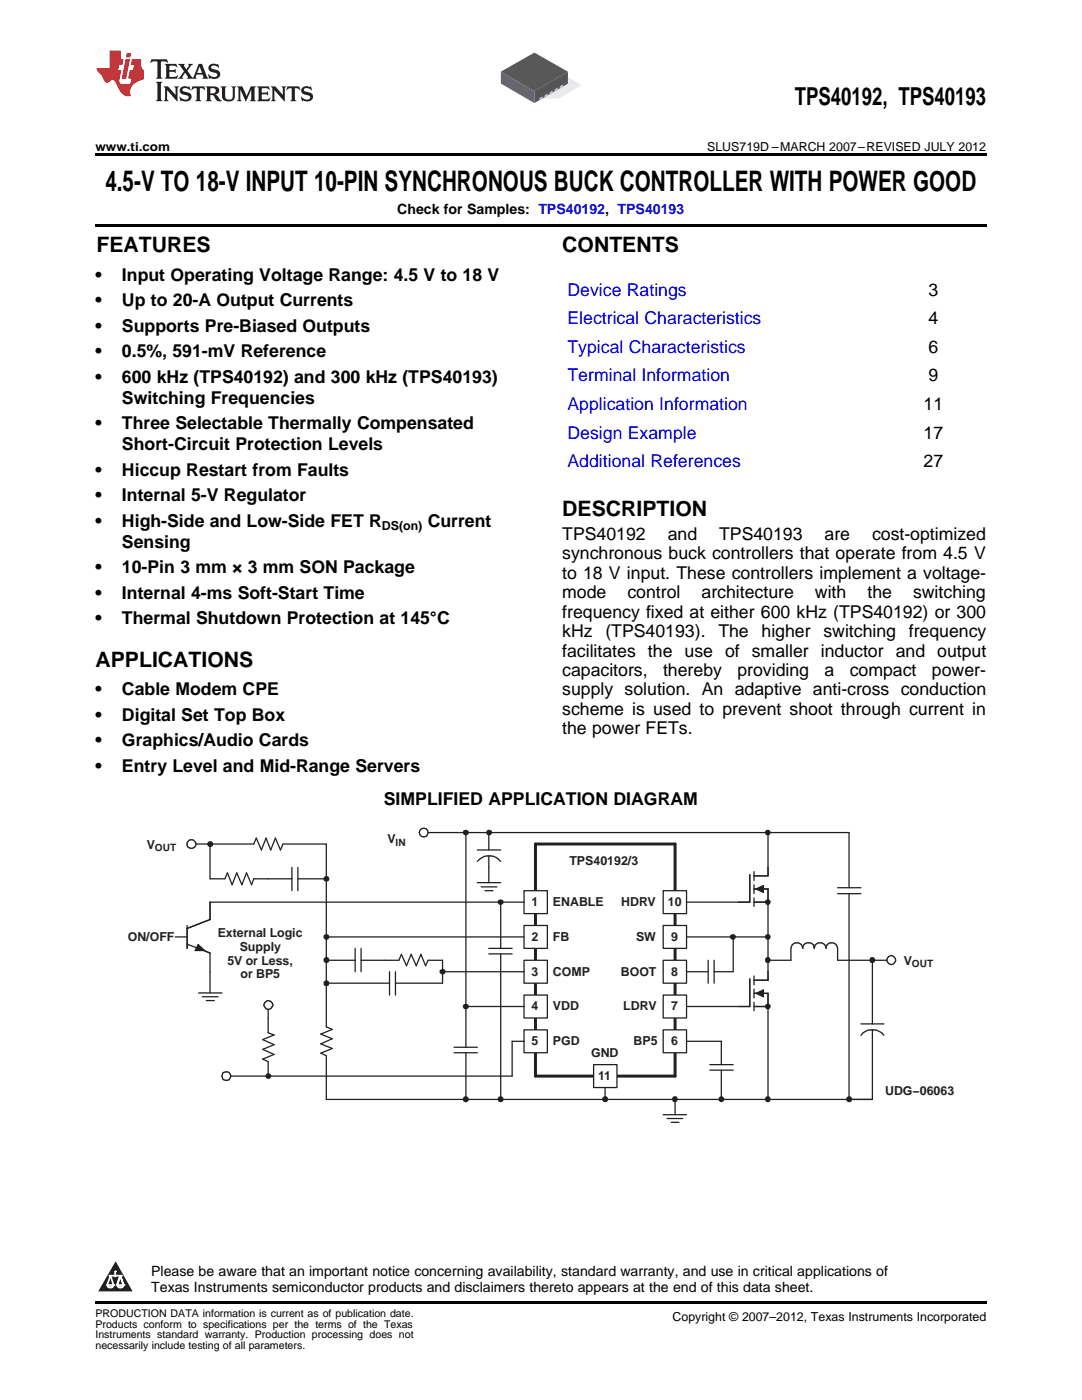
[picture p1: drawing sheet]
<svg xmlns="http://www.w3.org/2000/svg" width="216mm" height="279mm" viewBox="0 0 216 279" stroke-linecap="round" stroke-linejoin="round" font-family="sans-serif">
<path d="M23.1 251.7l3.4 6h-6.9z" fill="#231f20"/>
<path d="M21.4 256.5h1.2l-.3 .5h-.3a.55 .55 0 0 1-.6-.5z" fill-rule="evenodd" fill="#fff"/>
<path d="M21.4 256.5h1.2l-.3 .5h-.3a.55 .55 0 0 1-.6-.5z" fill="none" stroke="#231f20" stroke-width=".34"/>
<path d="M21.4 256.5h1.2l-.3 .5h-.5z" fill="none" stroke="#fff" stroke-width=".34"/>
<path d="M23 254.7h.1" fill="none" stroke="#fff" stroke-width=".34"/>
<path d="M23 253.7v1z" fill="#fff"/>
<path d="M23 253.7v1z" fill="none" stroke="#fff" stroke-width=".34"/>
<circle cx="23" cy="253.7" r=".17" fill="#fff"/>
<path d="M21.9 254.6h.1" fill="none" stroke="#fff" stroke-width=".34"/>
<path d="M21.9 254.6h2.3z" fill="#fff"/>
<path d="M21.9 254.6h2.3z" fill="none" stroke="#fff" stroke-width=".34"/>
<circle cx="24.2" cy="254.6" r=".17" fill="#fff"/>
<path d="M23.3 256.5h.1" fill="none" stroke="#fff" stroke-width=".34"/>
<path d="M24 254.6l-.7 1.9z" fill="#fff"/>
<path d="M24 254.6l-.7 1.9z" fill="none" stroke="#fff" stroke-width=".34"/>
<path d="M24 254.6l.7 1.9z" fill="#fff"/>
<path d="M24 254.6l.7 1.9z" fill="none" stroke="#fff" stroke-width=".34"/>
<path d="M24.6 256.5h.1" fill="none" stroke="#fff" stroke-width=".34"/>
<circle cx="21.4" cy="256.5" r=".17" fill="#fff"/>
<path d="M22.1 254.6l-.7 1.9z" fill="#fff"/>
<path d="M22.1 254.6l-.7 1.9z" fill="none" stroke="#fff" stroke-width=".34"/>
<path d="M22.1 254.6l.5 1.9z" fill="#fff"/>
<path d="M22.1 254.6l.5 1.9z" fill="none" stroke="#fff" stroke-width=".34"/>
<circle cx="22.6" cy="256.5" r=".17" fill="#fff"/>
<path d="M23.4 256.5h1.3a.65 .65 0 0 1-.7 .5 .65 .65 0 0 1-.6-.5z" fill-rule="evenodd" fill="#fff"/>
<path d="M23.4 256.5h1.3a.65 .65 0 0 1-.7 .5 .65 .65 0 0 1-.6-.5z" fill="none" stroke="#231f20" stroke-width=".34"/>
<path d="M23.4 256.5h1.3l-.4 .5h-.6z" fill="none" stroke="#fff" stroke-width=".34"/>
<path d="M23.3 256.5h.1" fill="none" stroke="#fff" stroke-width=".34"/>
<circle cx="24.7" cy="256.5" r=".17" fill="#fff"/>
<path d="M106.8 168.4h27.9v46.4h-27.9z" fill="none" stroke="#231f20" stroke-width=".59"/>
<path d="M104.6 177.8h4.6v4.5h-4.6z" fill="#fff"/>
<path d="M104.6 177.8h4.6v4.5h-4.6z" fill="none" stroke="#231f20" stroke-width=".25"/>
<path d="M104.6 184.7h4.6v4.6h-4.6z" fill="#fff"/>
<path d="M104.6 184.7h4.6v4.6h-4.6z" fill="none" stroke="#231f20" stroke-width=".25"/>
<path d="M104.6 191.6h4.6v4.6h-4.6z" fill="#fff"/>
<path d="M104.6 191.6h4.6v4.6h-4.6z" fill="none" stroke="#231f20" stroke-width=".25"/>
<path d="M104.6 198.6h4.6v4.6h-4.6z" fill="#fff"/>
<path d="M104.6 198.6h4.6v4.6h-4.6z" fill="none" stroke="#231f20" stroke-width=".25"/>
<path d="M132.3 177.8h4.7v4.5h-4.7z" fill="#fff"/>
<path d="M132.3 177.8h4.7v4.5h-4.7z" fill="none" stroke="#231f20" stroke-width=".25"/>
<path d="M132.3 184.7h4.7v4.6h-4.7z" fill="#fff"/>
<path d="M132.3 184.7h4.7v4.6h-4.7z" fill="none" stroke="#231f20" stroke-width=".25"/>
<path d="M132.3 191.6h4.7v4.6h-4.7z" fill="#fff"/>
<path d="M132.3 191.6h4.7v4.6h-4.7z" fill="none" stroke="#231f20" stroke-width=".25"/>
<path d="M132.3 198.6h4.7v4.6h-4.7z" fill="#fff"/>
<path d="M132.3 198.6h4.7v4.6h-4.7z" fill="none" stroke="#231f20" stroke-width=".25"/>
<path d="M104.6 205.5h4.6v4.6h-4.6z" fill="#fff"/>
<path d="M104.6 205.5h4.6v4.6h-4.6z" fill="none" stroke="#231f20" stroke-width=".25"/>
<path d="M132.3 205.5h4.7v4.6h-4.7z" fill="#fff"/>
<path d="M132.3 205.5h4.7v4.6h-4.7z" fill="none" stroke="#231f20" stroke-width=".25"/>
<path d="M118.4 212.5h4.7v4.5h-4.7z" fill="#fff"/>
<path d="M65.1 196.2h12.6M76.7 191.6h2.9l.5-1.1 1 2.2 .9-2.2 1.1 2.2 .9-2.2 .9 2.2 .5-1.1h2.9M77.7 193.9v4.7M78.9 193.9v4.7M78.9 196.2h9.4M118.4 212.5h4.7v4.5h-4.7z" fill="none" stroke="#231f20" stroke-width=".25"/>
<path d="M64.9 195.9l.4-.1 .3 .4-.2 .4h-.5a.51 .51 0 0 1 0-.7z" fill-rule="evenodd" fill="#231f20"/>
<path d="M95.3 169.6h4.6M95.3 171.9a2.99 2.99 0 0 1 4.6 0M95.3 176.1h4.6M96 177h3.1M96.8 177.8h1.6M97.5 166.2v3.4M97.5 170.8v5.3M64.9 195.9l.4-.1 .3 .4-.2 .4h-.5a.51 .51 0 0 1 0-.7z" fill="none" stroke="#231f20" stroke-width=".25"/>
<path d="M97.2 165.9l.5-.2 .3 .2v.4a.52 .52 0 0 1-.7 .2l-.2-.3z" fill-rule="evenodd" fill="#231f20"/>
<path d="M97.2 165.9l.5-.2 .3 .2v.4a.52 .52 0 0 1-.7 .2l-.2-.3z" fill="none" stroke="#231f20" stroke-width=".25"/>
<path d="M99.6 179.7l.4-.1 .3 .2v.4a.52 .52 0 0 1-.7 .2l-.2-.4z" fill-rule="evenodd" fill="#231f20"/>
<path d="M99.6 179.7l.4-.1 .3 .2v.4a.52 .52 0 0 1-.7 .2l-.2-.4zM99.9 180h4.7" fill="none" stroke="#231f20" stroke-width=".25"/>
<circle cx="65.2" cy="191.6" r=".48" fill="#231f20"/>
<g fill="none" stroke="#231f20" stroke-width=".25">
<path d="M97.5 190.4h4.7M97.5 189.3h4.7M99.9 180v9.3M99.9 190.4v29"/>
<circle cx="65.2" cy="191.6" r=".48"/>
</g>
<path d="M99.6 219a.52 .52 0 0 1 .7 .2v.4a.52 .52 0 0 1-.7 .2l-.2-.4z" fill-rule="evenodd" fill="#231f20"/>
<path d="M99.6 219a.52 .52 0 0 1 .7 .2v.4a.52 .52 0 0 1-.7 .2l-.2-.4z" fill="none" stroke="#231f20" stroke-width=".25"/>
<circle cx="120.8" cy="219.4" r=".48" fill="#231f20"/>
<circle cx="120.8" cy="219.4" r=".48" fill="none" stroke="#231f20" stroke-width=".25"/>
<circle cx="134.7" cy="219.4" r=".48" fill="#231f20"/>
<g fill="none" stroke="#231f20" stroke-width=".25">
<path d="M90.6 210.1h4.7M90.6 209h4.7M93 200.9v8.1M93 210.1v9.3M99.9 219.4h34.8M120.7 217v2.4"/>
<circle cx="134.7" cy="219.4" r=".48"/>
</g>
<path d="M92.6 200.5l.4-.1 .4 .2v.4a.52 .52 0 0 1-.8 .2l-.1-.3z" fill-rule="evenodd" fill="#231f20"/>
<path d="M92.6 200.5l.4-.1 .4 .2v.4a.52 .52 0 0 1-.8 .2l-.1-.3z" fill="none" stroke="#231f20" stroke-width=".25"/>
<path d="M92.5 165.9l.5-.2 .4 .2v.4a.52 .52 0 0 1-.8 .2l-.1-.3z" fill-rule="evenodd" fill="#231f20"/>
<path d="M92.5 165.9l.5-.2 .4 .2v.4a.52 .52 0 0 1-.8 .2l-.1-.3zM93 166.2v34.7" fill="none" stroke="#231f20" stroke-width=".25"/>
<path d="M87.9 193.7l.3-.2 .4 .1 .1 .5a.47 .47 0 0 1-.6 .2 .47 .47 0 0 1-.2-.6z" fill-rule="evenodd" fill="#231f20"/>
<path d="M93 166.2h4.5M65.1 191.6h5.8M70.9 189.3v4.6M72.1 189.3v4.6M72.1 191.6h4.6M87.9 193.7l.3-.2 .4 .1 .1 .5a.47 .47 0 0 1-.6 .2 .47 .47 0 0 1-.2-.6zM88.3 193.9h16.3M88.3 191.6v4.6" fill="none" stroke="#231f20" stroke-width=".25"/>
<path d="M39.5 188.5l1.3 1.2h-1.9z" fill="#231f20"/>
<path d="M35 187h2.3M37.3 184.7v4.6M37.3 188.4l4.6 1.8M39.5 188.5l1.3 1.2h-1.9zM39.6 198.2h4.7M40.4 198.9h3.1M40.6 189.6l1.3 .6M41.1 199.7h1.7M41.9 190.2v8M65.1 191.6v13.3l1.2 .5-2.3 1 2.3 .9-2.3 1 2.3 1-2.3 .9 1.1 .5v8.7h27.9M99.9 180h-58v3.5l-4.6 1.8" fill="none" stroke="#231f20" stroke-width=".25"/>
<path d="M92.6 219a.52 .52 0 0 1 .8 .2v.4a.52 .52 0 0 1-.8 .2l-.1-.4z" fill-rule="evenodd" fill="#231f20"/>
<path d="M92.6 219a.52 .52 0 0 1 .8 .2v.4a.52 .52 0 0 1-.8 .2l-.1-.4zM93 219.4h6.9M104.6 207.8h-2.4v7h-48.7M143.9 219.4h9.3" fill="none" stroke="#231f20" stroke-width=".25"/>
<circle cx="45.2" cy="214.8" r=".89" fill="#fff"/>
<g fill="none" stroke="#231f20" stroke-width=".25">
<path d="M46.1 214.8h7.4"/>
<circle cx="45.2" cy="214.8" r=".89"/>
</g>
<path d="M53.2 214.5l.2-.2a.46 .46 0 0 1 .6 .5l-.2 .3-.4 .1-.3-.4z" fill-rule="evenodd" fill="#231f20"/>
<path d="M53.2 214.5l.2-.2a.46 .46 0 0 1 .6 .5l-.2 .3-.4 .1-.3-.4zM53.5 203.2v2.9l1.2 .4-2.3 1 2.3 1-2.3 .9 2.3 1-2.3 1 1.1 .5v2.9" fill="none" stroke="#231f20" stroke-width=".25"/>
<circle cx="53.6" cy="200.6" r=".87" fill="#fff"/>
<g fill="none" stroke="#231f20" stroke-width=".25">
<path d="M53.5 201.5v1.7M93 200.9h11.6"/>
<circle cx="53.5" cy="200.6" r=".86"/>
</g>
<circle cx="38.2" cy="168.4" r=".86" fill="#fff"/>
<g fill="none" stroke="#231f20" stroke-width=".25">
<path d="M39.1 168.4h11.5l.5-1.1 1.1 2.3 .9-2.3 .9 2.3 .9-2.3 1.1 2.3 .5-1.2h8.6M41.9 175.4h3l.5-1.2 .9 2.4 .9-2.4 1.1 2.4 .9-2.4 1 2.4 .4-1.2h7.7M58.3 173.1v4.7M59.4 175.4h5.7M59.4 173.1v4.7"/>
<circle cx="38.2" cy="168.5" r=".89"/>
</g>
<path d="M41.6 168.2l.1-.2h.5a.47 .47 0 0 1 .2 .7 .47 .47 0 0 1-.7 .1 .47 .47 0 0 1-.1-.6z" fill-rule="evenodd" fill="#231f20"/>
<path d="M41.6 168.2l.1-.2h.5a.47 .47 0 0 1 .2 .7 .47 .47 0 0 1-.7 .1 .47 .47 0 0 1-.1-.6zM41.9 168.4v7" fill="none" stroke="#231f20" stroke-width=".25"/>
<circle cx="84.5" cy="166.2" r=".89" fill="#fff"/>
<g fill="none" stroke="#231f20" stroke-width=".25">
<path d="M85.4 166.2h7.6M65.1 187v4.6"/>
<circle cx="84.6" cy="166.2" r=".86"/>
</g>
<path d="M64.7 186.7l.3-.1a.46 .46 0 0 1 .6 .4l-.2 .3a.5 .5 0 0 1-.6 0 .5 .5 0 0 1-.1-.6z" fill-rule="evenodd" fill="#231f20"/>
<path d="M64.7 186.7l.3-.1a.46 .46 0 0 1 .6 .4l-.2 .3a.5 .5 0 0 1-.6 0 .5 .5 0 0 1-.1-.6zM65.1 187h39.5" fill="none" stroke="#231f20" stroke-width=".25"/>
<path d="M64.7 175.2a.52 .52 0 0 1 .7-.2l.2 .4a.46 .46 0 0 1-.6 .4l-.3-.2z" fill-rule="evenodd" fill="#231f20"/>
<path d="M64.7 175.2a.52 .52 0 0 1 .7-.2l.2 .4a.46 .46 0 0 1-.6 .4l-.3-.2zM65.1 168.4v18.6M141.6 213.6h4.7M141.6 212.5h4.7M143.9 207.8v4.7M143.9 213.6v5.8" fill="none" stroke="#231f20" stroke-width=".25"/>
<circle cx="144" cy="219.4" r=".46" fill="#231f20"/>
<g fill="none" stroke="#231f20" stroke-width=".25">
<path d="M137 207.8h6.9M137 200.9h10.4"/>
<circle cx="144" cy="219.4" r=".46"/>
</g>
<path d="M150.9 198.2l1.4-.6v1.3z" fill="#231f20"/>
<path d="M149.6 195.4v5.5h-2.2M150.5 198.2h2.7v2.7h-2.7M150.5 194.8v1.8M150.5 197.4v1.8M150.9 198.2l1.4-.6v1.3zM153.2 193.9v1.7h-2.7M150.5 200v1.7" fill="none" stroke="#231f20" stroke-width=".25"/>
<path d="M152.9 200.5l.2-.1a.46 .46 0 0 1 .6 .5l-.2 .3-.4 .1-.4-.4z" fill-rule="evenodd" fill="#231f20"/>
<path d="M153.2 191.6v2.3M152.9 200.5l.2-.1a.46 .46 0 0 1 .6 .5l-.2 .3-.4 .1-.4-.4z" fill="none" stroke="#231f20" stroke-width=".25"/>
<circle cx="153.2" cy="191.6" r=".48" fill="#231f20"/>
<g fill="none" stroke="#231f20" stroke-width=".25">
<path d="M137 193.9h4.3M141.3 191.6v4.6M142.5 191.6v4.6M142.5 193.9h3.8"/>
<circle cx="153.2" cy="191.6" r=".48"/>
</g>
<path d="M145.8 186.7l.3-.1a.46 .46 0 0 1 .6 .4l-.1 .3a.5 .5 0 0 1-.6 0 .5 .5 0 0 1-.2-.6z" fill-rule="evenodd" fill="#231f20"/>
<path d="M137 187h9.3v6.9M145.8 186.7l.3-.1a.46 .46 0 0 1 .6 .4l-.1 .3a.5 .5 0 0 1-.6 0 .5 .5 0 0 1-.2-.6z" fill="none" stroke="#231f20" stroke-width=".25"/>
<path d="M152.8 186.7l.3-.1a.46 .46 0 0 1 .6 .4l-.2 .3-.4 .1-.4-.4z" fill-rule="evenodd" fill="#231f20"/>
<path d="M97.5 166.2h55.7M167.1 178.4h4.7M167.1 177.2h4.7M169.4 166.2v11M169.4 178.4v41M146.3 187h6.9v4.6h4.6v-2.3a1.19 1.19 0 0 1 1.2-1.2 1.19 1.19 0 0 1 1.2 1.2 1.03 1.03 0 0 1 .8-1.1h.7l.4 .1 .2 .3 .2 .7 .1-.7 .4-.3 .2-.1h.8a1.24 1.24 0 0 1 .8 1.1 1.03 1.03 0 0 1 .8-1.1 1.19 1.19 0 0 1 1.5 1.1v2.3M152.8 186.7l.3-.1a.46 .46 0 0 1 .6 .4l-.2 .3-.4 .1-.4-.4z" fill="none" stroke="#231f20" stroke-width=".25"/>
<path d="M152.9 165.8l.2-.1a.46 .46 0 0 1 .6 .5l-.2 .3-.4 .1-.4-.4z" fill-rule="evenodd" fill="#231f20"/>
<path d="M152.9 165.8l.2-.1a.46 .46 0 0 1 .6 .5l-.2 .3-.4 .1-.4-.4zM153.2 180v7" fill="none" stroke="#231f20" stroke-width=".25"/>
<path d="M150.9 177.4l1.4-.7v1.4z" fill="#231f20"/>
<path d="M149.6 174.5v5.5h-2.2M150.5 177.4h2.7v2.6h-2.7M150.5 173.9v1.8M150.5 176.6v1.8M150.5 179.2v1.7M150.9 177.4l1.4-.7v1.4zM153.2 173.1v1.7h-2.7" fill="none" stroke="#231f20" stroke-width=".25"/>
<path d="M152.9 179.7l.2-.1a.46 .46 0 0 1 .6 .4l-.2 .4-.4 .1-.4-.5z" fill-rule="evenodd" fill="#231f20"/>
<path d="M152.9 179.7l.2-.1a.46 .46 0 0 1 .6 .4l-.2 .4-.4 .1-.4-.5zM169.4 166.2h-16.2v6.9M137 180h10.4M167.1 191.6h7" fill="none" stroke="#231f20" stroke-width=".25"/>
<path d="M173.7 191.2a.52 .52 0 0 1 .8 .2v.4a.49 .49 0 0 1-.8 .2 .49 .49 0 0 1 0-.8z" fill-rule="evenodd" fill="#231f20"/>
<path d="M173.7 191.2a.52 .52 0 0 1 .8 .2v.4a.49 .49 0 0 1-.8 .2 .49 .49 0 0 1 0-.8z" fill="none" stroke="#231f20" stroke-width=".25"/>
<circle cx="177.9" cy="191.6" r=".87" fill="#fff"/>
<g fill="none" stroke="#231f20" stroke-width=".25">
<path d="M177 191.6h-2.9v12.7M143.9 219.4h-9.2v3.1M171.8 204.3h4.6M171.8 206.6a2.89 2.89 0 0 1 4.6 0M174.1 205.5v13.9h-20.9M132.3 222.5h4.7M133.1 223.2h3.1M133.9 224h1.6"/>
<circle cx="177.8" cy="191.6" r=".87"/>
</g>
<circle cx="169.5" cy="219.4" r=".47" fill="#231f20"/>
<circle cx="169.5" cy="219.4" r=".47" fill="none" stroke="#231f20" stroke-width=".25"/>
<circle cx="153.2" cy="219.4" r=".48" fill="#231f20"/>
<g fill="none" stroke="#231f20" stroke-width=".25">
<path d="M153.2 200.9v18.5"/>
<circle cx="153.2" cy="219.4" r=".48"/>
</g>
<path d="M102.7 17l6.7-3.9 6.7 3.9-4.6 2.6-4 .1z" fill-rule="evenodd" fill="#e9eaeb"/>
<path d="M106.6 18.2l6.7-3.9v2.4l-6.7 3.9z" fill="#555558"/>
<g fill="#b9cbdb">
<path d="M111.6 17.7l.1-.1z"/>
<path d="M110.6 18.3l.1-.1z"/>
<path d="M109.7 18.8l-.1 .1z"/>
<path d="M108.7 19.4l-.1 .1z"/>
<path d="M107.6 20v.1z"/>
<path d="M111.7 17.3l.6-.5zM111.7 17.3l.6-.5v.6l-.6 .3z" fill-rule="evenodd"/>
<path d="M110.7 17.9l.6-.5zM110.7 17.9l.6-.5v.5l-.6 .4z" fill-rule="evenodd"/>
<path d="M109.7 18.5l.6-.5zM109.7 18.5l.6-.5v.5l-.6 .4z" fill-rule="evenodd"/>
<path d="M108.7 19l.6-.4zM108.7 19l.6-.4v.5l-.6 .4z" fill-rule="evenodd"/>
<path d="M107.6 19.6l.6-.4zM107.6 19.6l.6-.4v.5l-.6 .4z" fill-rule="evenodd"/>
</g>
<path d="M99.9 14.3l6.7-3.8 6.7 3.8-6.7 3.9z" fill-rule="evenodd" fill="#56565b"/>
<path d="M99.9 14.3l6.7 3.9v2.4l-6.7-3.9z" fill="#68696f"/>
<path d="M30.2 11.8l-.2 .8a1.31 1.31 0 0 1 1.4-.3v2.9l-.3 .5h1.3l-.3-.5v-2.7l.3-.3a1.09 1.09 0 0 1 1.1 .4l-.2-.8zM32.9 12.8l.3 .4v2l-.3 .5h2.4l.2-.7a1.48 1.48 0 0 1-1.7 .3v-1l1 .1 .2 .2v-.9l-.2 .3h-1v-.7l.2-.2a1.73 1.73 0 0 1 1.4 .3l-.2-.6zM35.5 12.8l1.2 1.4-.7 1-.5 .5h1.1l-.2-.3 .5-.9 .6 .9-.2 .3h2l-.3-.3 .2-.5h1.2l.2 .5-.2 .3h1.2l-.3-.4-1-2.5h-.6l-1.3 2.7-1-1.4 1.1-1.3h-1l.2 .2-.5 .9-.5-.9 .2-.2zM39.8 13.3l.5 1.3h-1zM41.9 12.9a.83 .83 0 0 0-.3 1 .83 .83 0 0 0 .8 .5l.8 .2 .2 .3a1 1 0 0 1-1 .5 1 1 0 0 1-.8-.6l.1 .9 .2-.1a1.65 1.65 0 0 0 2-.5 .89 .89 0 0 0-.8-1.2l-.8-.2-.2-.3a.91 .91 0 0 1 1.6 .2l-.2-.8h-.4a1.34 1.34 0 0 0-1.2 .1zM31.1 16.3l.3 .5v2.9l-.3 .5h1.3l-.3-.5v-2.9l.3-.5zM32.7 17.2l.2 .5v2l-.2 .5h.9l-.3-.5 .1-1.7 2 2.2v-2.5l.3-.5h-.9l.2 .3v1.4l-1.5-1.7zM36.2 17.4a.83 .83 0 0 0-.3 .9 .83 .83 0 0 0 .8 .6l.8 .2 .2 .3a1 1 0 0 1-1 .5 1 1 0 0 1-.8-.6l.1 .9 .2-.1a1.66 1.66 0 0 0 2-.5 .89 .89 0 0 0-.9-1.2l-.7-.2-.2-.3a.91 .91 0 0 1 1.6 .2l-.2-.9-.4 .1a1.36 1.36 0 0 0-1.2 .1zM38.4 17.2l-.2 .9a.61 .61 0 0 1 1.1-.3v1.9l-.4 .5h1.3l-.3-.5v-1.9l.2-.2a.81 .81 0 0 1 .8 .5l-.1-.9zM41 17.2l.3 .5v2l-.3 .5h1.3l-.3-.3v-.9a.72 .72 0 0 1 .9 .6 .85 .85 0 0 0 1.4 .5l-.5-.3-.5-.7-.3-.3a.78 .78 0 0 0 .7-.7 .78 .78 0 0 0-.7-.8zM42 17.7l.2-.1a.6 .6 0 0 1 .7 .1 .6 .6 0 0 1 .1 .7l-.2 .2h-.8zM44 17.2l.3 .3a3.4 3.4 0 0 0 .3 2.4 1.57 1.57 0 0 0 2.2-.3l.1-2.1 .2-.3h-1l.3 .5v1.5a.76 .76 0 0 1-.7 .7 .76 .76 0 0 1-.8-.7v-1.5l.3-.5zM47.3 17.2l.3 .5v2l-.3 .5h.9l-.2-.5v-1.8l1 2.3 1.1-2.3v1.8l-.2 .5h1.2l-.3-.5v-2l.3-.5h-1.1l-.8 2-.8-2zM51.3 17.2l.3 .5v2l-.3 .5h2.4l.2-.7a1.49 1.49 0 0 1-1.6 .3l-.1-1h1l.3 .3v-.9l-.3 .3h-1v-.7l.3-.2a1.73 1.73 0 0 1 1.4 .3l-.3-.7zM54.1 17.2l.3 .5v2l-.3 .5h1l-.4-.5 .1-1.7 2 2.2v-2.5l.3-.5h-.9l.2 .3v1.4l-1.5-1.7zM57.4 17.2l-.2 .9a.8 .8 0 0 1 1-.5v2.1l-.3 .5h1.3l-.4-.5v-1.9l.2-.2a.81 .81 0 0 1 .9 .5l-.2-.9zM60.4 17.4a.83 .83 0 0 0-.3 .9 .83 .83 0 0 0 .8 .6l.8 .2 .2 .3a1 1 0 0 1-1 .5 1 1 0 0 1-.8-.6l.2 .9 .1-.1a1.66 1.66 0 0 0 2-.5 .89 .89 0 0 0-.8-1.2l-.8-.2-.2-.3a.91 .91 0 0 1 1.6 .2l-.2-.9-.3 .1a1.35 1.35 0 0 0-1.3 .1z" fill="#231f20"/>
<path d="M21.9 10.1v3.5h-2.6a2.13 2.13 0 0 0 .9 1.4l.4 .6a.94 .94 0 0 0 1.1 .9 .75 .75 0 0 1 .6-.5 .75 .75 0 0 1 .7 .4l.5 1a2.1 2.1 0 0 0 2.6 1.7 2.2 2.2 0 0 1 1.7-3l.9-.3v-1.8a1.16 1.16 0 0 1-.5-1v-1.2h-1.9l-.2 1.2h.7l-.3 1h-.6l-.3 1.3v.3l.6 .1-.2 1.1h-.9a.93 .93 0 0 1-1.3-.8l.4-2h-.6l.2-1h.6l.3-1.2h-.6v-1.7zM25.1 11.8l-.8 3.9h.9l.7-3.9zM25.3 10.6l-.2 .9h.9l.2-.9z" fill="#ee1d23"/>
<path d="M19 30.6h177.8v.5h-177.8zM19 44.7h177.8v.5h-177.8zM19 259.7h177.8v.5h-177.8z" fill="#000"/>
<text font-size="5.6" x="21" y="38.1">4.5-V TO 18-V INPUT 10-PIN SYNCHRONOUS BUCK CONTROLLER WITH POWER GOOD</text>
<text font-size="4.9" x="158.6" y="21">TPS40192, TPS40193</text>
<g font-size="4.2">
<text x="19.2" y="50.3">FEATURES</text>
<text x="112.2" y="50.3">CONTENTS</text>
<text x="112.2" y="103">DESCRIPTION</text>
<text x="19" y="133.1">APPLICATIONS</text>
</g>
<g font-size="3.5">
<text x="19" y="56">•</text>
<text x="24.3" y="56">Input Operating Voltage Range: 4.5 V to 18 V</text>
<text x="185.3" y="59">3</text>
<text x="19" y="61.1">•</text>
<text x="24.3" y="61.1">Up to 20-A Output Currents</text>
<text x="185.3" y="64.7">4</text>
<text x="19" y="66.2">•</text>
<text x="19" y="71.3">•</text>
<text x="24.3" y="66.2">Supports Pre-Biased Outputs</text>
<text x="24.3" y="71.3">0.5%, 591-mV Reference</text>
<text x="185.3" y="70.4">6</text>
<text x="19" y="76.3">•</text>
<text x="24.3" y="76.3">600 kHz (TPS40192) and 300 kHz (TPS40193)</text>
<text x="185.3" y="76.1">9</text>
<text x="24.3" y="80.6">Switching Frequencies</text>
<text x="184.3" y="81.8">11</text>
<text x="19" y="85.7">•</text>
<text x="24.3" y="85.7">Three Selectable Thermally Compensated</text>
<text x="24.3" y="89.9">Short-Circuit Protection Levels</text>
<text x="184.3" y="87.6">17</text>
<text x="19" y="95">•</text>
<text x="24.3" y="95">Hiccup Restart from Faults</text>
<text x="184.3" y="93.3">27</text>
<text x="19" y="100">•</text>
<text x="24.3" y="100">Internal 5-V Regulator</text>
<text x="19" y="105.1">•</text>
<text x="24.3" y="105.1">High-Side and Low-Side FET R</text>
<text x="85.3" y="105.1">Current</text>
<text x="112.2" y="107.7">TPS40192</text>
<text x="133.2" y="107.7">and</text>
<text x="143.5" y="107.7">TPS40193</text>
<text x="164.5" y="107.7">are</text>
<text x="174" y="107.7">cost-optimized</text>
<text x="24.3" y="109.4">Sensing</text>
<text x="112.2" y="111.6">synchronous buck controllers that operate from 4.5 V</text>
<text x="19" y="114.4">•</text>
<text x="19" y="119.5">•</text>
<text x="24.3" y="114.4">10-Pin 3 mm × 3 mm SON Package</text>
<text x="24.3" y="119.5">Internal 4-ms Soft-Start Time</text>
<text x="112.2" y="115.5">to 18 V input. These controllers implement a voltage-</text>
<text x="112.2" y="119.4">mode</text>
<text x="125.2" y="119.4">control</text>
<text x="140" y="119.4">architecture</text>
<text x="162.6" y="119.4">with</text>
<text x="173.1" y="119.4">the</text>
<text x="182.2" y="119.4">switching</text>
<text x="19" y="124.6">•</text>
<text x="24.3" y="124.6">Thermal Shutdown Protection at 145°C</text>
<text x="112.2" y="123.3">frequency fixed at either 600 kHz (TPS40192) or 300</text>
<text x="112.2" y="127.1">kHz</text>
<text x="112.2" y="131">facilitates the use of smaller inductor and output</text>
<text x="120.8" y="127.1">(TPS40193).</text>
<text x="143.3" y="127.1">The</text>
<text x="152" y="127.1">higher</text>
<text x="164.3" y="127.1">switching</text>
<text x="181.3" y="127.1">frequency</text>
<text x="112.2" y="134.9">capacitors,</text>
<text x="132.3" y="134.9">thereby</text>
<text x="147.1" y="134.9">providing</text>
<text x="164.5" y="134.9">a</text>
<text x="169.6" y="134.9">compact</text>
<text x="186" y="134.9">power-</text>
<text x="19" y="138.8">•</text>
<text x="19" y="143.9">•</text>
<text x="24.3" y="138.8">Cable Modem CPE</text>
<text x="24.3" y="143.9">Digital Set Top Box</text>
<text x="112.2" y="138.8">supply solution. An adaptive anti-cross conduction</text>
<text x="112.2" y="142.7">scheme is used to prevent shoot through current in</text>
<text x="19" y="148.9">•</text>
<text x="24.3" y="148.9">Graphics/Audio Cards</text>
<text x="112.2" y="146.5">the power FETs.</text>
<text x="19" y="154">•</text>
<text x="24.3" y="154">Entry Level and Mid-Range Servers</text>
<text x="76.6" y="160.7">SIMPLIFIED APPLICATION DIAGRAM</text>
</g>
<g font-size="3.5" fill="#00f">
<text x="113.2" y="59">Device Ratings</text>
<text x="113.2" y="64.7">Electrical Characteristics</text>
<text x="113.2" y="70.4">Typical Characteristics</text>
<text x="113.2" y="76.1">Terminal Information</text>
<text x="113.2" y="81.8">Application Information</text>
<text x="113.2" y="87.6">Design Example</text>
<text x="113.2" y="93.3">Additional References</text>
</g>
<g font-size="2.8">
<text x="79.3" y="42.7">Check for Samples: TPS40192, TPS40193</text>
<text x="30.2" y="254.7">Please be aware that an important notice concerning availability, standard warranty, and use in critical applications of</text>
<text x="30.2" y="257.9">Texas Instruments semiconductor products and disclaimers thereto appears at the end of this data sheet.</text>
</g>
<g font-size="2.5">
<text x="19" y="30.1">www.ti.com</text>
<text x="141.1" y="30.1">SLUS719D –MARCH 2007–REVISED JULY 2012</text>
<text x="76.2" y="105.8">DS(on)</text>
<text x="134.2" y="263.6">Copyright © 2007–2012, Texas Instruments Incorporated</text>
</g>
<g font-size="2.5" fill="#231f20">
<text x="29.3" y="169.4">V</text>
<text x="77.3" y="168.3">V</text>
<text x="113.6" y="172.7">TPS40192/3</text>
<text x="106.1" y="180.8">1</text>
<text x="110.3" y="180.8">ENABLE</text>
<text x="124" y="180.8">HDRV</text>
<text x="133.3" y="180.8">10</text>
<text x="25.5" y="187.7">ON/OFF</text>
<text x="43.4" y="187">External Logic</text>
<text x="47.8" y="189.7">Supply</text>
<text x="106.1" y="187.7">2</text>
<text x="110.3" y="187.7">FB</text>
<text x="126.9" y="187.7">SW</text>
<text x="133.9" y="187.7">9</text>
<text x="45.4" y="192.5">5V or Less,</text>
<text x="48" y="195.2">or BP5</text>
<text x="106.1" y="194.7">3</text>
<text x="110.3" y="194.7">COMP</text>
<text x="123.9" y="194.7">BOOT</text>
<text x="133.9" y="194.7">8</text>
<text x="180.3" y="192.5">V</text>
<text x="106.1" y="201.6">4</text>
<text x="110.3" y="201.6">VDD</text>
<text x="124.4" y="201.6">LDRV</text>
<text x="133.9" y="201.6">7</text>
<text x="106.1" y="208.6">5</text>
<text x="110.3" y="208.6">PGD</text>
<text x="126.4" y="208.6">BP5</text>
<text x="133.9" y="208.6">6</text>
<text x="117.9" y="210.9">GND</text>
<text x="119.4" y="215.5">11</text>
<text x="176.6" y="218.5">UDG−06063</text>
</g>
<g font-size="2.1">
<text x="19" y="262.9">PRODUCTION DATA information is current as of publication date.</text>
<text x="19" y="265">Products conform to specifications per the terms of the Texas</text>
<text x="19" y="267.1">Instruments standard warranty. Production processing does not</text>
<text x="19" y="269.2">necessarily include testing of all parameters.</text>
</g>
<g font-size="2" fill="#231f20">
<text x="30.9" y="169.9">OUT</text>
<text x="78.9" y="168.8">IN</text>
<text x="181.9" y="193">OUT</text>
</g>
<text font-size=".4" fill="#fff" x="19" y="50.2">1</text>
</svg>
